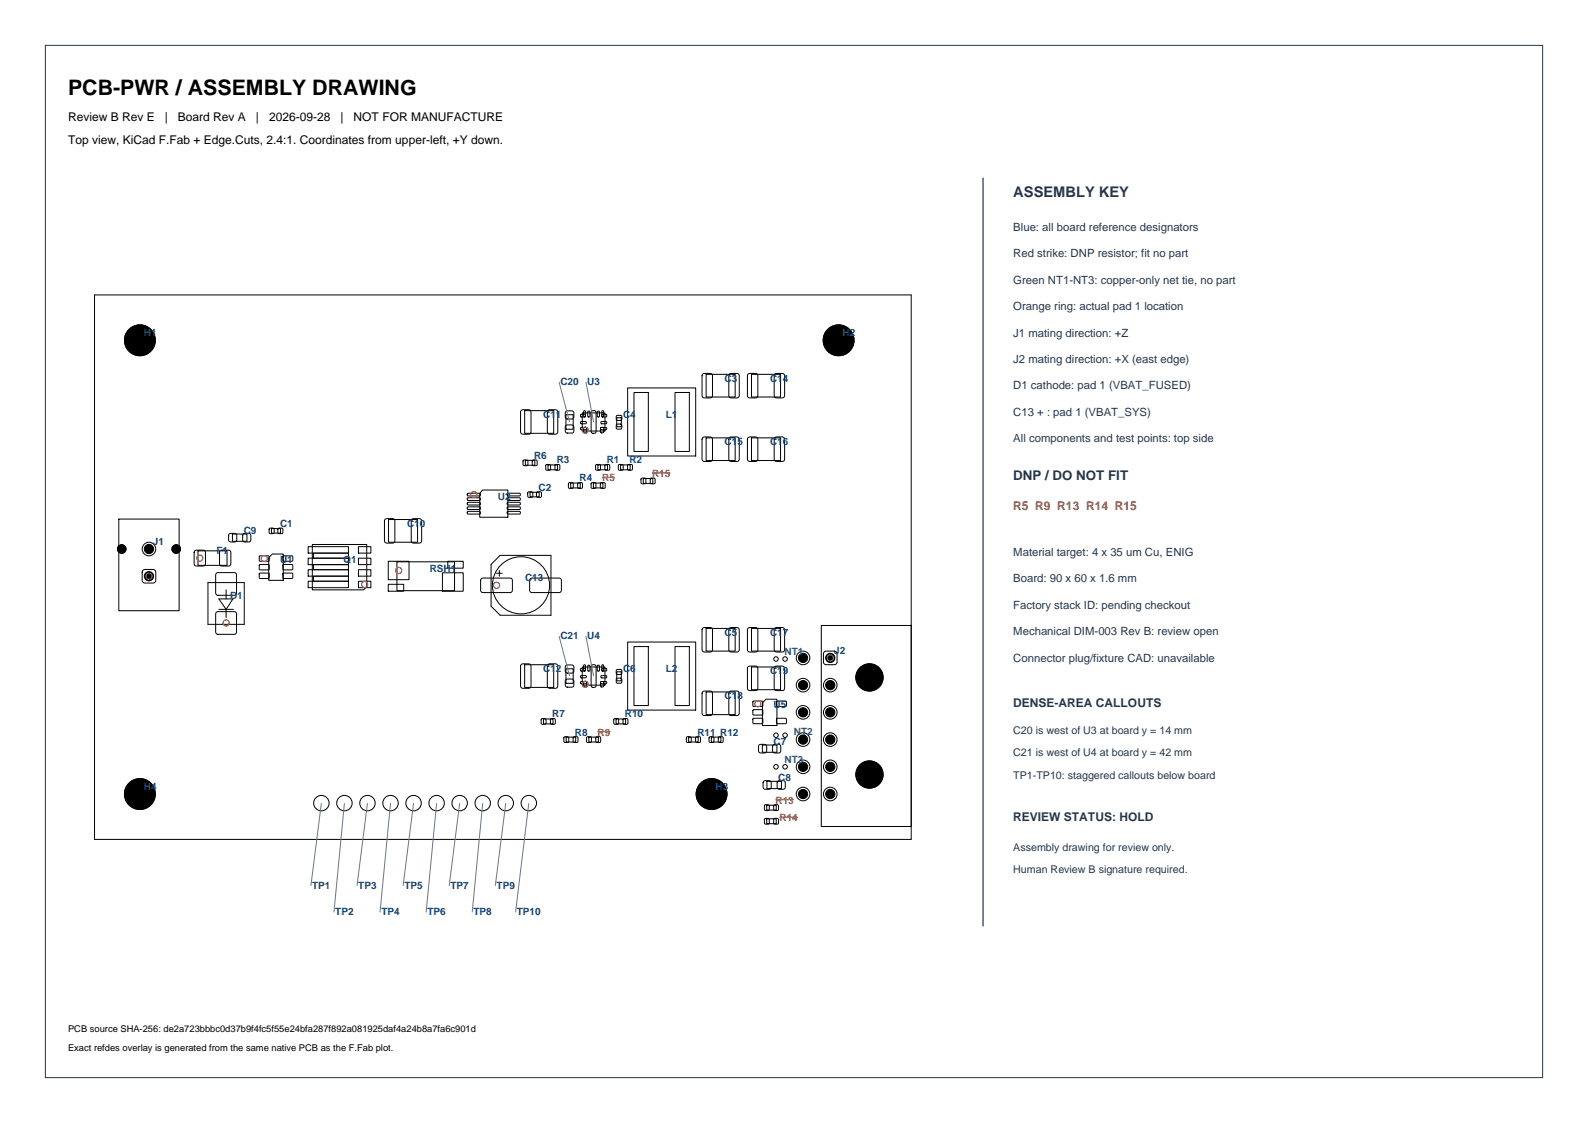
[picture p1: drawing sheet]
<svg xmlns="http://www.w3.org/2000/svg" width="420mm" height="297mm" viewBox="0 0 420 297" stroke-linecap="round" stroke-linejoin="round" font-family="sans-serif">
<g fill="none" stroke="#000" stroke-width=".26">
<path d="M25 78h216v144h-216zM185.9 98.9l.4-.1h1.5l.6 .3v5.5l-.3 .6h-1.8l-.6-.3v-5.5zM186.8 99h7.6v6h-7.6zM192.9 98.9l.5-.1h1.5l.6 .3v5.5l-.4 .6h-1.7l-.6-.3v-5.5zM197.9 98.9l.4-.1h1.5l.6 .3v5.5l-.3 .6h-1.8l-.6-.3v-5.5zM198.8 99h7.6v6h-7.6zM204.9 98.9l.5-.1h1.5l.6 .3v5.5l-.4 .6h-1.7l-.6-.3v-5.5zM137.9 108.5l.4-.1h1.5l.6 .3v5.5l-.3 .6h-1.8l-.6-.3v-5.5zM138.8 108.6h7.6v6h-7.6zM144.9 108.5l.5-.1h1.5l.6 .3v5.5l-.4 .6h-1.7l-.6-.3v-5.5zM149.7 112.5l.3-.1 1.6 .1 .2 .4-.2 1.5-.4 .1-1.5-.1-.2-.4zM149.7 108.8l.3-.1 1.6 .1 .2 .4-.2 1.5-.4 .1-1.5-.1-.2-.4z"/>
<path d="M149.7 109.7h1.9v3.8h-1.9zM153.6 113.1l1.3-.1a.31 .31 0 0 1 .3 .3 .31 .31 0 0 1-.3 .3h-1.2zM153.6 109.6h1.1l.1 .5-1.1 .2zM153.6 111.6l1.2-.1a.31 .31 0 0 1 .3 .3 .31 .31 0 0 1-.3 .3h-1.1zM154 109.2h6v4.8h-5.8l-.2-.2zM154.4 113.1l.8 .1-.2 1.3-.6-.2zM154.4 108.7h.4v1.3a.24 .24 0 0 1-.2 .3 .24 .24 0 0 1-.2-.3zM155.5 108.8l.5 .1v1.1a.31 .31 0 0 1-.3 .3 .31 .31 0 0 1-.3-.3zM156.5 108.7l.7-.1 .4 .3 .1 5.2a.68 .68 0 0 1-.7 .5 .68 .68 0 0 1-.7-.5zM158 108.8l.5 .1 .1 1.1a.31 .31 0 0 1-.3 .3 .31 .31 0 0 1-.3-.3zM158.9 113.1l.7 .1-.1 1.3-.7-.2zM158.9 113.1l1.3-.1a.31 .31 0 0 1 .3 .3 .31 .31 0 0 1-.3 .3h-1.2z"/>
<path d="M159 111.6l1.2-.1a.31 .31 0 0 1 .3 .3 .31 .31 0 0 1-.3 .3h-1.1zM159.2 109.6h1.1l.2 .5-1.2 .2zM159.2 108.7h.4v1.3a.24 .24 0 0 1-.2 .3 .24 .24 0 0 1-.2-.3zM163.1 109.9h1.3v1.2h-1.3zM163.1 112.3h1.3v1.1h-1.3zM163.1 110.5h1.2v2.4h-1.2zM166 102.6h18v18h-18zM167.7 103.8h3.8v15.6h-3.8zM178.5 103.8h3.8v15.6h-3.8zM185.9 115.7l.4-.1h1.5l.6 .3v5.5l-.3 .6h-1.8l-.6-.3v-5.5zM186.8 115.8h7.6v6h-7.6zM192.9 115.7l.5-.1h1.5l.6 .3v5.5l-.4 .6h-1.7l-.6-.3v-5.5z"/>
<path d="M197.9 115.7l.4-.1h1.5l.6 .3v5.5l-.3 .6h-1.8l-.6-.3v-5.5zM198.8 115.8h7.6v6h-7.6zM204.9 115.7l.5-.1h1.5l.6 .3v5.5l-.4 .6h-1.7l-.6-.3v-5.5zM31.4 137.3h16v24.2h-16zM71.3 139.8h1.1v1.2h-1.1zM71.8 139.8h2.4v1.2h-2.4zM73.6 139.8h1.1v1.2h-1.1zM101.9 137.3l.4-.1h1.5l.6 .3v5.5l-.3 .6h-1.8l-.6-.3v-5.5zM102.8 137.4h7.6v6h-7.6zM108.9 137.3l.5-.1h1.5l.6 .3v5.5l-.4 .6h-1.7l-.6-.3v-5.5zM123.7 130.5l3.1-.1 .3 .5-.3 .3h-3l-.2-.2zM123.7 131.7l3.1-.1 .3 .5-.3 .3h-3l-.2-.2z"/>
<path d="M123.7 132.9l3.1-.1 .3 .5-.3 .3h-3l-.2-.2zM123.7 134.1l3.1-.1 .3 .5-.3 .3h-3l-.2-.2zM123.7 135.3l3.1-.1 .3 .5-.3 .3h-3l-.2-.2zM127.6 129.6h6.7v7.2h-7.4v-6.2zM134.2 135.3l3.2-.1 .2 .5-.2 .3h-3l-.2-.2zM134.2 134.1l3.2-.1 .2 .5-.2 .3h-3l-.2-.2zM134.2 132.9l3.2-.1 .2 .5-.2 .3h-3l-.2-.2zM134.2 131.7l3.2-.1 .2 .5-.2 .3h-3l-.2-.2zM134.2 130.5l3.2-.1 .2 .5-.2 .3h-3l-.2-.2zM138.4 121.7h1.1v1.4h-1.1zM138.9 121.8h2.6v1.2h-2.6zM139.7 130.2h1.1v1.2h-1.1z"/>
<path d="M140.2 130.2h2.4v1.2h-2.4zM140.9 121.7h1.1v1.4h-1.1zM142 130.2h1.1v1.2h-1.1zM144.4 122.9h1.1v1.4h-1.1zM144.9 123h2.6v1.2h-2.6zM146.9 122.9h1.1v1.4h-1.1zM150.4 127.7h1.1v1.4h-1.1zM150.9 127.8h2.6v1.2h-2.6zM152.9 127.7h1.1v1.4h-1.1zM156.4 127.7h1.1v1.4h-1.1zM156.9 127.8h2.6v1.2h-2.6zM157.6 122.9h1.1v1.4h-1.1z"/>
<path d="M158.1 123h2.6v1.2h-2.6zM158.9 127.7h1.1v1.4h-1.1zM160.1 122.9h1.1v1.4h-1.1zM163.6 122.9h1.1v1.4h-1.1zM164.1 123h2.6v1.2h-2.6zM166.1 122.9h1.1v1.4h-1.1zM169.6 126.5h1.1v1.4h-1.1zM170.1 126.6h2.6v1.2h-2.6zM172.1 126.5h1.1v1.4h-1.1zM37.9 150.7l2.6-.1 .6 .3 .1 2.6-.3 .6-2.6 .1-.6-.3-.1-2.6zM51.5 145.7l.4-.2h1.8l.6 .4v3.2l-.3 .6h-2.1l-.5-.4-.1-3.2zM52.4 145.7h7.6v3.8h-7.6z"/>
<path d="M55 154.1h9.6v11h-9.6zM57.2 151.6l.4-.2h4.4l.4 .2 .2 .4v4.8l-.2 .5-.4 .1h-4.4l-.4-.1-.2-.5v-4.8zM57.9 158.4h3.7l-1.8 2.8zM58.2 145.7l.5-.2h1.8l.5 .4 .1 3.2-.4 .6h-2l-.6-.4v-3.2zM59.8 156v2.4M60.6 141.2l.4-.1 1.5 .1 .1 .4-.1 1.6-.4 .1-1.5-.1-.1-.4zM61.5 141.2h3.8v2h-3.8zM64.3 141.2l.4-.1 1.5 .1 .1 .4-.1 1.6-.4 .1-1.5-.1-.1-.4zM68.6 147.1l2.5-.1 .1 1.3-.2 .1h-2.3l-.1-.2zM68.6 149.4l2.5-.1 .1 1.3-.2 .1h-2.3l-.1-.2zM68.6 151.6h2.5l.1 1.3-.2 .1h-2.3l-.1-.2zM72 146.5h2.9v7h-3.8v-6z"/>
<path d="M74.9 151.6h2.4l.1 1.3-.2 .1h-2.3l-.1-.2zM74.9 149.4l2.4-.1 .1 1.3-.2 .1h-2.3l-.1-.2zM74.9 147.1l2.4-.1 .1 1.3-.2 .1h-2.3l-.1-.2zM81.5 144.6h10.7v1.7h-10.7zM81.5 147.6h10.7v1.7h-10.7zM81.5 150.7h10.7v1.7h-10.7zM81.5 153.7h10.7v1.7h-10.7zM82.6 144h14.4v11.2l-.8 .8h-13.6zM82.9 146.3h9.3v1.3h-9.3zM82.9 149.3h9.3v1.4h-9.3zM82.9 152.4h9.3v1.3h-9.3zM94.8 153.7h3.3v1.7h-3.3z"/>
<path d="M94.8 150.7h3.3v1.7h-3.3zM94.8 147.6h3.3v1.7h-3.3zM94.8 144.6h3.3v1.7h-3.3zM102.7 148.4h5.5v4.9h-5.5zM102.7 154.5h4.1v1.9h-4.1zM105 148.6h15.2v7.6h-15.2zM117 151.5h5.5v4.9h-5.5zM118.4 148.4h4.1v1.9h-4.1zM127.3 153.1l.4-.2h7.4l.4 .6v2.8l-.6 .4h-7.4l-.4-.6v-2.6zM131.3 151.6h1.5M132.1 150.9v1.5M132.3 146.9h13.4v15.8h-13.4l-2.4-2.4v-11z"/>
<path d="M140.3 153.1l.4-.2h7.4l.4 .6-.1 2.8-.5 .4h-7.4l-.4-.6v-2.6zM57.2 161.9l.4-.1h4.4l.4 .1 .2 .5v4.8l-.2 .4-.4 .2h-4.4l-.4-.2-.2-.4v-4.8zM57.9 161.2h3.8M59.8 161.2v2.1M137.9 175.7l.4-.1h1.5l.6 .3v5.5l-.3 .6h-1.8l-.6-.3v-5.5zM138.8 175.8h7.6v6h-7.6zM144.9 175.7l.5-.1h1.5l.6 .3v5.5l-.4 .6h-1.7l-.6-.3v-5.5zM149.7 179.7l.3-.1 1.6 .1 .2 .4-.2 1.5-.4 .1-1.5-.1-.2-.4zM149.7 176l.3-.1 1.6 .1 .2 .4-.2 1.5-.4 .1-1.5-.1-.2-.4zM149.7 176.9h1.9v3.8h-1.9zM153.6 176.8h1.1l.1 .5-1.1 .2zM153.6 178.8l1.2-.1a.31 .31 0 0 1 .3 .3 .31 .31 0 0 1-.3 .3h-1.1z"/>
<path d="M154 176.4h6v4.8h-5.8l-.2-.2zM154.4 175.9h.4v1.3a.24 .24 0 0 1-.2 .3 .24 .24 0 0 1-.2-.3zM155.5 176l.5 .1v1.1a.31 .31 0 0 1-.3 .3 .31 .31 0 0 1-.3-.3zM156.5 175.9l.7-.1 .4 .3 .1 5.2a.68 .68 0 0 1-.7 .5 .68 .68 0 0 1-.7-.5zM158 176l.5 .1 .1 1.1a.31 .31 0 0 1-.3 .3 .31 .31 0 0 1-.3-.3zM159 178.8l1.2-.1a.31 .31 0 0 1 .3 .3 .31 .31 0 0 1-.3 .3h-1.1zM159.2 176.8h1.1l.2 .5-1.2 .2zM159.2 175.9h.4v1.3a.24 .24 0 0 1-.2 .3 .24 .24 0 0 1-.2-.3zM163.1 177.1h1.3v1.2h-1.3zM163.1 179.5h1.3v1.1h-1.3zM163.1 177.7h1.2v2.4h-1.2zM166 169.8h18v18h-18z"/>
<path d="M167.7 171h3.8v15.6h-3.8zM178.5 171h3.8v15.6h-3.8zM185.9 166.1l.4-.1h1.5l.6 .3v5.5l-.3 .6h-1.8l-.6-.3v-5.5zM186.8 166.2h7.6v6h-7.6zM192.9 166.1l.5-.1h1.5l.6 .3v5.5l-.4 .6h-1.7l-.6-.3v-5.5zM197.9 166.1l.4-.1h1.5l.6 .3v5.5l-.3 .6h-1.8l-.6-.3v-5.5zM197.9 176.3l.4-.1h1.5l.6 .3v5.5l-.3 .6h-1.8l-.6-.3v-5.5zM198.8 166.2h7.6v6h-7.6zM198.8 176.4h7.6v6h-7.6zM204.9 166.1l.5-.1h1.5l.6 .3v5.5l-.4 .6h-1.7l-.6-.3v-5.5zM204.9 176.3l.5-.1h1.5l.6 .3v5.5l-.4 .6h-1.7l-.6-.3v-5.5zM217.2 165.4h23.8v53.2h-23.8z"/>
<path d="M218.1 172.3l2.6-.1 .6 .3 .1 2.6-.3 .6-2.6 .1-.6-.3-.1-2.6zM143.2 190.1h1.1v1.4h-1.1zM143.7 190.2h2.6v1.2h-2.6zM145.7 190.1h1.1v1.4h-1.1zM149.2 194.9h1.1v1.4h-1.1zM149.7 195h2.6v1.2h-2.6zM151.7 194.9h1.1v1.4h-1.1zM153.6 180.3l1.3-.1a.31 .31 0 0 1 .3 .3 .31 .31 0 0 1-.3 .3h-1.2zM154.4 180.3l.8 .1-.2 1.3-.6-.2zM155.2 194.9h1.1v1.4h-1.1zM155.7 195h2.6v1.2h-2.6zM157.7 194.9h1.1v1.4h-1.1z"/>
<path d="M158.9 180.3l.7 .1-.1 1.3-.7-.2zM158.9 180.3l1.3-.1a.31 .31 0 0 1 .3 .3 .31 .31 0 0 1-.3 .3h-1.2zM162.4 190.1h1.1v1.4h-1.1zM162.9 190.2h2.6v1.2h-2.6zM164.9 190.1h1.1v1.4h-1.1zM181.6 194.9h1.1v1.4h-1.1zM182.1 195h2.6v1.2h-2.6zM184.1 194.9h1.1v1.4h-1.1zM185.9 182.9l.4-.1h1.5l.6 .3v5.5l-.3 .6h-1.8l-.6-.3v-5.5zM186.8 183h7.6v6h-7.6zM187.6 194.9h1.1v1.4h-1.1zM188.1 195h2.6v1.2h-2.6z"/>
<path d="M190.1 194.9h1.1v1.4h-1.1zM192.9 182.9l.5-.1h1.5l.6 .3v5.5l-.4 .6h-1.7l-.6-.3v-5.5zM199.2 185.5l2.4-.1 .1 1.3-.2 .1h-2.2l-.2-.2zM199.2 187.8l2.4-.1 .1 1.3-.2 .1h-2.2l-.2-.2zM199.2 190h2.4l.1 1.3-.2 .1h-2.2l-.2-.2zM200.8 197l.4-.1 1.4 .1 .2 .4-.2 1.6-.4 .1-1.4-.1-.2-.4zM201.6 197h3.9v2h-3.9zM202.6 184.9h2.9v7h-3.9v-6zM204.5 197l.4-.1 1.4 .1 .2 .4-.2 1.6-.3 .1-1.5-.1-.2-.4zM205.4 190h2.5l.1 1.3-.2 .1h-2.3l-.1-.2zM205.4 185.5l2.5-.1 .1 1.3-.2 .1h-2.3l-.1-.2zM202 206.6l.4-.1 1.4 .1 .2 .4-.2 1.6-.4 .1-1.4-.1-.2-.4z"/>
<path d="M202.3 212.9h1.1v1.4h-1.1zM202.3 216.5h1.1v1.4h-1.1zM202.8 213h2.5v1.2h-2.5zM202.8 216.6h2.5v1.2h-2.5zM202.8 206.6h3.9v2h-3.9zM204.7 212.9h1.1v1.4h-1.1zM204.7 216.5h1.1v1.4h-1.1zM205.7 206.6l.4-.1 1.4 .1 .2 .4-.2 1.6-.3 .1-1.5-.1-.2-.4z"/>
<circle cx="37" cy="90" r="4.1"/>
<circle cx="221.8" cy="90" r="4.1"/>
<circle cx="32.2" cy="145.2" r="1.13"/>
<circle cx="39.4" cy="145.2" r="1.8"/>
<circle cx="46.6" cy="145.2" r="1.13"/>
<circle cx="137.8" cy="154.8" r="7.6"/>
<circle cx="205.2" cy="174.3" r=".6"/>
<circle cx="207.6" cy="174.3" r=".6"/>
<circle cx="212.4" cy="174" r="1.8"/>
<circle cx="230" cy="179.2" r="3.6"/>
<circle cx="205.2" cy="194.4" r=".6"/>
<circle cx="207.6" cy="194.4" r=".6"/>
<circle cx="212.4" cy="188.4" r="1.8"/>
<circle cx="212.4" cy="181.2" r="1.8"/>
<circle cx="212.4" cy="195.6" r="1.8"/>
<circle cx="219.6" cy="188.4" r="1.8"/>
<circle cx="219.6" cy="181.2" r="1.8"/>
<circle cx="219.6" cy="195.6" r="1.8"/>
<circle cx="37" cy="210" r="4.1"/>
<circle cx="85" cy="212.4" r="2.04"/>
<circle cx="91.1" cy="212.4" r="2.04"/>
<circle cx="97.2" cy="212.4" r="2.04"/>
<circle cx="103.3" cy="212.4" r="2.04"/>
<circle cx="109.4" cy="212.4" r="2.04"/>
<circle cx="115.5" cy="212.4" r="2.04"/>
<circle cx="121.6" cy="212.4" r="2.04"/>
<circle cx="127.7" cy="212.4" r="2.04"/>
<circle cx="133.8" cy="212.4" r="2.04"/>
<circle cx="139.9" cy="212.4" r="2.04"/>
<circle cx="188.2" cy="210" r="4.1"/>
<circle cx="205.2" cy="202.8" r=".6"/>
<circle cx="207.6" cy="202.8" r=".6"/>
<circle cx="212.4" cy="202.8" r="1.8"/>
<circle cx="212.4" cy="210" r="1.8"/>
<circle cx="219.6" cy="202.8" r="1.8"/>
<circle cx="219.6" cy="210" r="1.8"/>
<circle cx="230" cy="204.8" r="3.6"/>
</g>
<g fill="#000" stroke="#000" stroke-width=".26">
<circle cx="37" cy="90" r="4.1"/>
<circle cx="221.8" cy="90" r="4.1"/>
<circle cx="32.2" cy="145.2" r="1.13"/>
<circle cx="39.4" cy="152.4" r="1.22"/>
<circle cx="39.4" cy="145.2" r="1.22"/>
<circle cx="46.6" cy="145.2" r="1.13"/>
<circle cx="212.4" cy="174" r="1.22"/>
<circle cx="219.6" cy="174" r="1.22"/>
<circle cx="230" cy="179.2" r="3.6"/>
<circle cx="212.4" cy="195.6" r="1.22"/>
<circle cx="212.4" cy="188.4" r="1.22"/>
<circle cx="212.4" cy="181.2" r="1.22"/>
<circle cx="219.6" cy="195.6" r="1.22"/>
<circle cx="219.6" cy="188.4" r="1.22"/>
<circle cx="219.6" cy="181.2" r="1.22"/>
<circle cx="37" cy="210" r="4.1"/>
<circle cx="188.2" cy="210" r="4.1"/>
<circle cx="212.4" cy="210" r="1.22"/>
<circle cx="212.4" cy="202.8" r="1.22"/>
<circle cx="219.6" cy="210" r="1.22"/>
<circle cx="219.6" cy="202.8" r="1.22"/>
<circle cx="230" cy="204.8" r="3.6"/>
</g>
<path d="M12 12h396v273h-396z" fill="none" stroke="#24364b" stroke-width=".26"/>
<g fill="none" stroke="#6a7786" stroke-width=".26">
<path d="M147.9 101l2.7 10.6M155 101l2 10.6M147.9 168.2l2.7 10.6M155 168.2l2 10.6M85 212.4l-2.8 21.9M91.1 212.4l-2.8 28.9M97.2 212.4l-2.8 21.9M103.3 212.4l-2.8 28.9M109.4 212.4l-2.8 21.9M115.5 212.4l-2.8 28.9M121.6 212.4l-2.8 21.9M127.7 212.4l-2.8 28.9"/>
<path d="M133.8 212.4l-2.8 21.9M139.9 212.4l-3.6 28.9"/>
</g>
<g fill="none" stroke="#ca4e16" stroke-width=".32">
<circle cx="154.8" cy="113.8" r=".81"/>
<circle cx="125.3" cy="130.8" r=".81"/>
<circle cx="39.4" cy="152.4" r=".81"/>
<circle cx="52.8" cy="147.6" r=".81"/>
<circle cx="69.9" cy="147.7" r=".81"/>
<circle cx="96.4" cy="154.6" r=".81"/>
<circle cx="105.4" cy="150.9" r=".81"/>
<circle cx="131.3" cy="154.8" r=".81"/>
<circle cx="59.8" cy="164.8" r=".81"/>
<circle cx="219.6" cy="174" r=".81"/>
<circle cx="154.8" cy="181" r=".81"/>
<circle cx="200.4" cy="186.1" r=".81"/>
</g>
<path d="M159.3 126.3h3.3M172.5 125.1h4.8M158.1 193.5h3.3M205.1 211.5h4.9M206.2 216.1h4.8" fill="none" stroke="#a43b36" stroke-width=".32"/>
<path d="M260 47v198" fill="none" stroke="#24364b" stroke-width=".32"/>
<text font-size="5.6" x="18" y="25">PCB-PWR / ASSEMBLY DRAWING</text>
<text font-size="3.9" fill="#24364b" x="268" y="52">ASSEMBLY KEY</text>
<text font-size="3.5" fill="#24364b" x="268" y="127">DNP / DO NOT FIT</text>
<g font-size="3.2">
<text x="18" y="32">Review B Rev E</text>
<text x="43.6" y="32">|</text>
<text x="47.1" y="32">Board Rev A</text>
<text x="67.7" y="32">|</text>
<text x="71.2" y="32">2026-09-28</text>
<text x="90.1" y="32">|</text>
<text x="93.5" y="32">NOT FOR MANUFACTURE</text>
<text x="18" y="38">Top view, KiCad F.Fab + Edge.Cuts, 2.4:1. Coordinates from upper-left, +Y down.</text>
</g>
<text font-size="3.2" fill="#a43b36" x="268" y="135">R5 R9 R13 R14 R15</text>
<g font-size="3.2" fill="#24364b">
<text x="268" y="187">DENSE-AREA CALLOUTS</text>
<text x="268" y="217">REVIEW STATUS: HOLD</text>
</g>
<g font-size="3" fill="#24364b">
<text x="268" y="61">Blue: all board reference designators</text>
<text x="268" y="68">Red strike: DNP resistor; fit no part</text>
<text x="268" y="75">Green NT1-NT3: copper-only net tie, no part</text>
<text x="268" y="82">Orange ring: actual pad 1 location</text>
<text x="268" y="89">J1 mating direction: +Z</text>
<text x="268" y="96">J2 mating direction: +X (east edge)</text>
<text x="268" y="103">D1 cathode: pad 1 (VBAT_FUSED)</text>
<text x="268" y="110">C13 + : pad 1 (VBAT_SYS)</text>
<text x="268" y="117">All components and test points: top side</text>
<text x="268" y="147">Material target: 4 x 35 um Cu, ENIG</text>
<text x="268" y="154">Board: 90 x 60 x 1.6 mm</text>
<text x="268" y="161">Factory stack ID: pending checkout</text>
<text x="268" y="168">Mechanical DIM-003 Rev B: review open</text>
<text x="268" y="175">Connector plug/fixture CAD: unavailable</text>
</g>
<g font-size="2.8" fill="#24364b">
<text x="268" y="194">C20 is west of U3 at board y = 14 mm</text>
<text x="268" y="200">C21 is west of U4 at board y = 42 mm</text>
<text x="268" y="206">TP1-TP10: staggered callouts below board</text>
<text x="268" y="225">Assembly drawing for review only.</text>
<text x="268" y="231">Human Review B signature required.</text>
</g>
<g font-size="2.6" fill="#0a4380">
<text x="38.1" y="88.9">H1</text>
<text x="222.9" y="88.9">H2</text>
<text x="148.2" y="101.7">C20</text>
<text x="155.3" y="101.7">U3</text>
<text x="191.7" y="100.9">C3</text>
<text x="203.7" y="100.9">C14</text>
<text x="143.7" y="110.5">C11</text>
<text x="164.8" y="110.6">C4</text>
<text x="176.1" y="110.5">L1</text>
<text x="191.7" y="117.7">C15</text>
<text x="203.7" y="117.7">C16</text>
<text x="141.3" y="121.3">R6</text>
<text x="147.3" y="122.5">R3</text>
<text x="160.5" y="122.5">R1</text>
<text x="166.5" y="122.5">R2</text>
<text x="142.5" y="129.7">C2</text>
<text x="153.3" y="127.3">R4</text>
<text x="131.7" y="132.1">U2</text>
<text x="64.5" y="141.1">C9</text>
<text x="74.1" y="139.3">C1</text>
<text x="107.7" y="139.3">C10</text>
<text x="40.5" y="144.1">J1</text>
<text x="57.3" y="146.5">F1</text>
<text x="74.1" y="148.9">U1</text>
<text x="90.9" y="148.9">Q1</text>
<text x="113.7" y="151.3">RSH1</text>
<text x="138.9" y="153.7">C13</text>
<text x="60.9" y="158.5">D1</text>
<text x="148.2" y="168.9">C21</text>
<text x="155.3" y="168.9">U4</text>
<text x="191.7" y="168.1">C5</text>
<text x="203.7" y="168.1">C17</text>
<text x="220.7" y="172.9">J2</text>
<text x="143.7" y="177.7">C12</text>
<text x="164.8" y="177.8">C6</text>
<text x="176.1" y="177.7">L2</text>
<text x="203.7" y="178.3">C19</text>
<text x="191.7" y="184.9">C18</text>
<text x="146.1" y="189.7">R7</text>
<text x="165.3" y="189.7">R10</text>
<text x="204.6" y="187.3">U5</text>
<text x="152.1" y="194.5">R8</text>
<text x="184.5" y="194.5">R11 R12</text>
<text x="204.6" y="196.9">C7</text>
<text x="38.1" y="208.9">H4</text>
<text x="189.3" y="208.9">H3</text>
<text x="205.8" y="206.5">C8</text>
<text x="82.6" y="235">TP1</text>
<text x="94.8" y="235">TP3</text>
<text x="107" y="235">TP5</text>
<text x="119.1" y="235">TP7</text>
<text x="131.3" y="235">TP9</text>
<text x="88.7" y="242">TP2</text>
<text x="100.9" y="242">TP4</text>
<text x="113.1" y="242">TP6</text>
<text x="125.2" y="242">TP8</text>
<text x="136.7" y="242">TP10</text>
</g>
<g font-size="2.6" fill="#a43b36">
<text x="159.3" y="127.3">R5</text>
<text x="172.5" y="126.1">R15</text>
<text x="158.1" y="194.5">R9</text>
<text x="205.1" y="212.5">R13</text>
<text x="206.2" y="217.2">R14</text>
</g>
<g font-size="2.6" fill="#227464">
<text x="207.5" y="173.2">NT1</text>
<text x="210" y="194.4">NT2</text>
<text x="207.5" y="201.7">NT3</text>
</g>
<g font-size="2.5">
<text x="18" y="273">PCB source SHA-256: de2a723bbbc0d37b9f4fc5f55e24bfa287f892a081925daf4a24b8a7fa6c901d</text>
<text x="18" y="278">Exact refdes overlay is generated from the same native PCB as the F.Fab plot.</text>
</g>
</svg>
